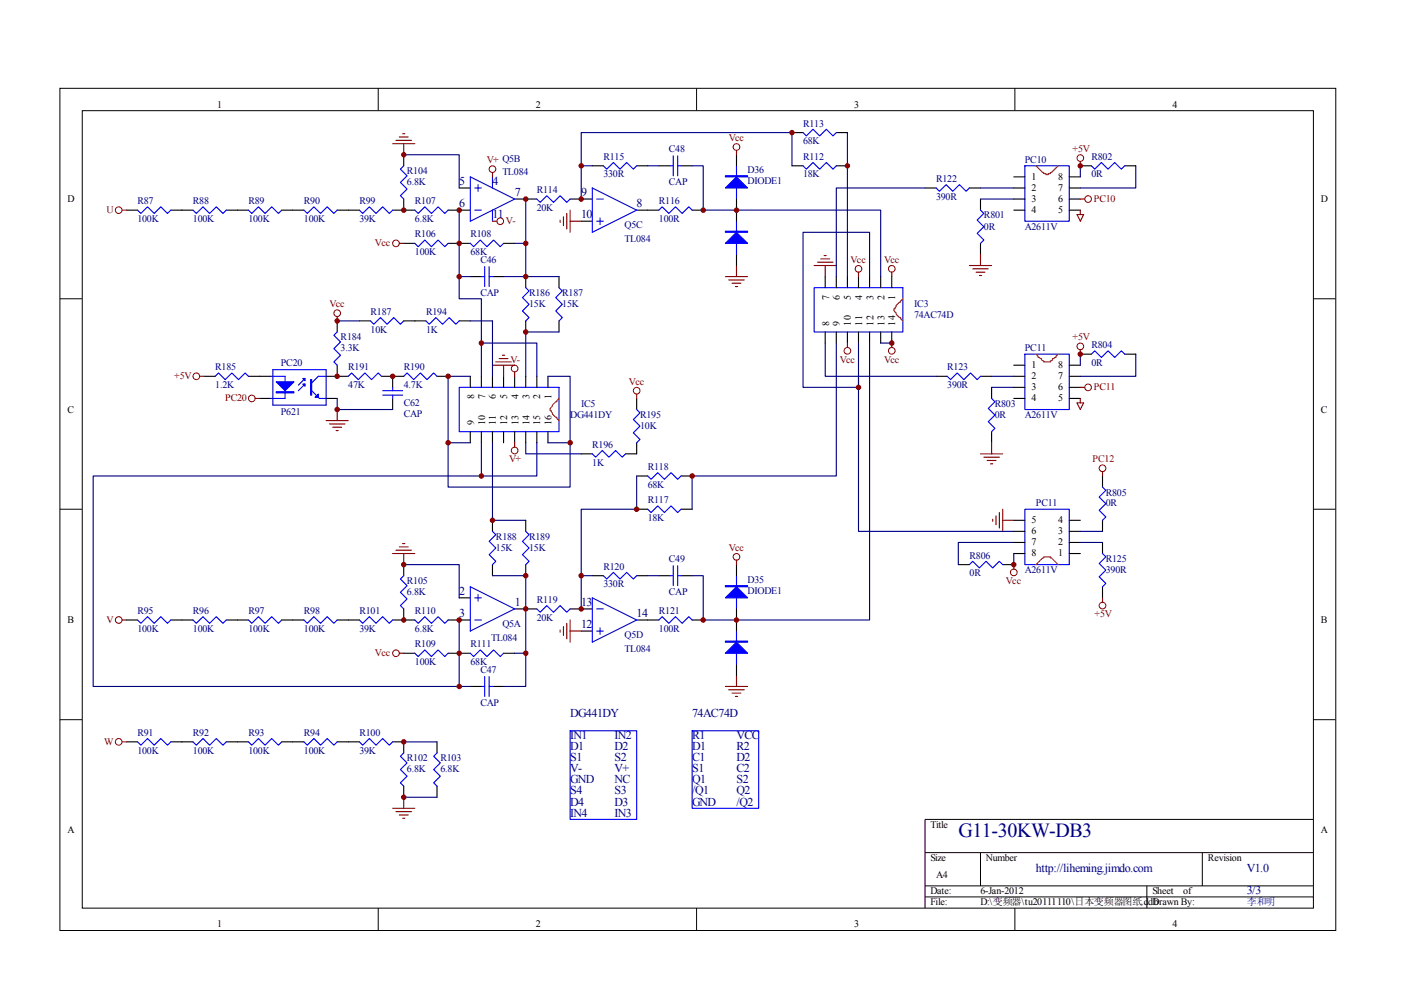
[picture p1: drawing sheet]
<svg xmlns="http://www.w3.org/2000/svg" width="297mm" height="210mm" viewBox="0 0 297 210" stroke-linecap="round" stroke-linejoin="round" font-family="sans-serif">
<g fill="none" stroke="#000" stroke-width=".21">
<path d="M12.7 18.7h270.5v178.6h-270.5zM80.2 18.7v4.7M147.7 18.7v4.7M215.2 18.7v4.7M17.4 23.5h261.1v169h-261.1zM12.7 63.3h4.7M278.4 63.3h4.7M12.7 108h4.7M278.4 108h4.7M12.7 152.6h4.7M278.4 152.6h4.7M278.4 173.7h-82.3v18.8"/>
<path d="M80.2 192.5v4.7M147.7 192.5v4.7M196.1 180.8h82.3M196.1 187.8h82.3M196.1 190.2h82.3M207.9 180.8v7M215.2 192.5v4.7M243.2 187.8v4.7M254.9 180.8v7"/>
</g>
<g fill="none" stroke="#000" stroke-width=".23">
<path d="M85.6 32.8v2.4M97.4 39.9h2.3M125.6 35.2h2.3M135 35.2h2.3M139.7 35.2h2.3M144.4 35.2h2.3M156.2 32.8v2.4M167.9 35.2h2.4M167.9 28.1h2.4M177.3 35.2h2.4M177.3 28.1h2.4M196.1 39.9h2.4"/>
<path d="M205.5 39.9h2.4M214.9 39.9h2.4M214.9 37.5h2.4M226.7 39.9h2.3M226.7 37.5h2.3M229 35.2h2.4M238.5 35.2h2.3M26.8 44.6h2.4M36.2 44.6h4.7M48 44.6h4.7M59.7 44.6h4.7M71.5 44.6h4.7"/>
<path d="M83.2 44.6h4.8M85.6 42.2v2.4M85.6 51.6h2.4M95 44.6h4.7M95 51.6h4.7M99.7 58.6h2.4M104.4 58.6h2.4M106.8 51.6h2.3M109.1 42.2h4.7M111.5 58.6v2.4M118.5 58.6v2.4M120.9 42.2h4.7"/>
<path d="M123.2 46.9h2.4M135 44.6h4.7M146.7 44.6h2.4M156.2 42.2v4.7M156.2 53.9v2.4M175 58.6v2.4M177.3 58.6v2.4M179.7 58.6v2.4M182 58.6v2.4M184.4 58.6v2.4M186.7 58.6v2.4M189.1 58.6v2.4"/>
<path d="M207.9 42.2v2.4M207.9 51.6v2.3M214.9 44.6h2.4M214.9 42.2h2.4M226.7 44.6h2.3M226.7 42.2h2.3M43.3 79.8h2.3M52.7 79.8h4.7M69.1 79.8h4.7M71.5 68v2.4M71.5 77.4v2.4M76.2 68h2.3"/>
<path d="M80.9 79.8h4.7M83.2 79.8v2.3M85.6 68h4.7M92.7 79.8h2.3M97.4 68h2.3M99.7 79.8v2.3M102.1 79.8v2.3M104.4 79.8v2.3M106.8 79.8v2.3M109.1 79.8v2.3M111.5 68v2.4M111.5 79.8v2.3"/>
<path d="M113.8 79.8v2.3M116.2 79.8v2.3M118.5 68v2.4M175 70.4v2.3M177.3 70.4v2.3M179.7 70.4v2.3M182 70.4v2.3M184.4 70.4v2.3M186.7 70.4v2.3M189.1 70.4v2.3M198.5 79.8h2.3M207.9 79.8h2.3"/>
<path d="M214.9 77.4h2.4M214.9 79.8h2.4M226.7 77.4h2.3M226.7 79.8h2.3M229 75.1h2.4M238.5 75.1h2.3M55 84.5h2.4M69.1 84.5h2.4M83.2 84.5v2.3M99.7 91.5v2.4M102.1 91.5v2.4M104.4 91.5v2.4"/>
<path d="M106.8 91.5v2.4M109.1 91.5v2.4M111.5 91.5v2.4M113.8 91.5v2.4M116.2 91.5v2.4M123.2 96.2h2.4M135 93.9v2.3h-2.4M135 84.5v2.3M210.2 82.1v2.4M210.2 91.5v2.4M214.9 82.1h2.4M214.9 84.5h2.4"/>
<path d="M226.7 82.1h2.3M226.7 84.5h2.3M85.6 119.7v2.4M104.4 110.3v2.4M104.4 119.7v2.4M111.5 110.3v2.4M111.5 119.7v2.4M135 100.9h2.3M135 108h2.3M144.4 100.9h2.3M144.4 108h2.3M156.2 119.7v2.4"/>
<path d="M203.2 119.7h2.3M212.6 119.7h2.3M214.9 117.4h2.4M214.9 115h2.4M214.9 112.7h2.4M214.9 110.3h2.4M226.7 117.4h2.3M226.7 115h2.3M226.7 112.7h2.3M226.7 110.3h2.3M233.8 100.9v2.4M233.8 110.3v2.4"/>
<path d="M233.8 115v2.4M26.8 131.5h2.4M36.2 131.5h4.7M48 131.5h4.7M59.7 131.5h4.7M71.5 131.5h4.7M83.2 131.5h4.8M85.6 129.1v2.4M85.6 138.5h2.4M95 131.5h4.7M95 138.5h4.7M97.4 126.8h2.3"/>
<path d="M106.8 138.5h2.3M109.1 129.1h4.7M120.9 129.1h4.7M123.2 133.8h2.4M125.6 122.1h2.3M135 131.5h4.7M135 122.1h2.3M139.7 122.1h2.3M144.4 122.1h2.3M146.7 131.5h2.4M156.2 129.1v4.7M233.8 124.4v2.4"/>
<path d="M26.8 157.3h2.4M36.2 157.3h4.7M48 157.3h4.7M59.7 157.3h4.7M71.5 157.3h4.7M83.2 157.3h2.4v2.3M92.7 157.3v2.3M99.7 145.5h2.4M104.4 145.5h2.4M156.2 140.9v2.3M85.6 166.7v2.3M92.7 166.7v2.3"/>
</g>
<g fill="none" stroke="#00f" stroke-width=".23">
<path d="M85.6 35.2l-.7 .7 1.4 1.4-1.4 1.4 1.4 1.4-1.4 1.4 .7 .7M99.7 37.5l9.4 4.7-9.4 4.7zM100.7 39.9h1.4M101.4 39.2v1.4M104.4 37.5v2.4M125.6 39.9l9.4 4.7-9.4 4.7zM127.9 35.2l.7 .7 1.4-1.4 1.5 1.4 1.4-1.4 1.4 1.4 .7-.7M142 35.2h.7M142.7 33v4.3M143.7 35.2h.7M143.7 33v4.3M156.2 35.2v7"/>
<path d="M170.3 28.1l.7 .7 1.4-1.4 1.4 1.4 1.4-1.4 1.4 1.4 .7-.7M170.3 35.2l.7 .7 1.4-1.4 1.4 1.4 1.4-1.4 1.4 1.4 .7-.7M198.5 39.9l.7 .7 1.4-1.4 1.4 1.4 1.4-1.4 1.4 1.4 .7-.7M217.3 35.2h9.4v11.7h-9.4zM231.4 35.2l.7 .7 1.4-1.4 1.4 1.4 1.4-1.4 1.4 1.4 .8-.7M29.2 44.6l.7 .7 1.4-1.4 1.4 1.4 1.4-1.4 1.4 1.4 .7-.7M40.9 44.6l.7 .7 1.4-1.4 1.4 1.4 1.5-1.4 1.4 1.4 .7-.7M52.7 44.6l.7 .7 1.4-1.4 1.4 1.4 1.4-1.4 1.4 1.4 .7-.7M64.4 44.6l.7 .7 1.5-1.4 1.4 1.4 1.4-1.4 1.4 1.4 .7-.7M76.2 44.6l.7 .7 1.4-1.4 1.4 1.4 1.4-1.4 1.4 1.4 .7-.7M88 44.6l.7 .7 1.4-1.4 1.4 1.4 1.4-1.4 1.4 1.4 .7-.7M88 51.6l.7 .7 1.4-1.4 1.4 1.4 1.4-1.4 1.4 1.4 .7-.7"/>
<path d="M99.7 51.6l.7 .7 1.4-1.4 1.4 1.4 1.4-1.4 1.5 1.4 .7-.7M100.7 44.6h1.4M102.1 58.6h.7M102.8 56.5v4.3M103.7 58.6h.7M103.7 56.5v4.3M104.4 44.6v2.3M113.8 42.2l.7 .7 1.4-1.4 1.4 1.4 1.5-1.4 1.4 1.4 .7-.7M126.5 42.2h1.4M126.5 46.9h1.4M127.2 46.2v1.4M139.7 44.6l.7-.7 1.4 1.4 1.4-1.4 1.4 1.4 1.4-1.4 .7 .7"/>
<path d="M156.2 46.9v7M207.9 44.6l.7 .7-1.4 1.4 1.4 1.4-1.4 1.4 1.4 1.4-.7 .7M45.6 79.8l.7-.7 1.4 1.4 1.4-1.4 1.5 1.4 1.4-1.4 .7 .7M57.4 79.8h3v4.7h-3M57.9 78.4h11.2v7.5h-11.2zM69.1 79.8h-1.6l-1.4 1.4M71.5 70.4l-.7 .7 1.4 1.4-1.4 1.4 1.4 1.4-1.4 1.4 .7 .7M73.8 79.8l.7-.7 1.5 1.4 1.4-1.4 1.4 1.4 1.4-1.4 .7 .7M78.5 68l.8 .7 1.4-1.4 1.4 1.4 1.4-1.4 1.4 1.4 .7-.7M85.6 79.8l.7-.7 1.4 1.4 1.4-1.4 1.4 1.4 1.4-1.4 .8 .7M90.3 68l.7 .7 1.4-1.4 1.4 1.4 1.4-1.4 1.5 1.4 .7-.7M111.5 61l.7 .7-1.4 1.4 1.4 1.4-1.4 1.4 1.4 1.4-.7 .7"/>
<path d="M118.5 61l.7 .7-1.4 1.4 1.4 1.4-1.4 1.4 1.4 1.4-.7 .7M172.6 61h18.8v9.4h-18.8zM200.8 79.8l.7 .7 1.4-1.4 1.5 1.4 1.4-1.4 1.4 1.4 .7-.7M217.3 75.1h9.4v11.7h-9.4zM231.4 75.1l.7-.7 1.4 1.4 1.4-1.4 1.4 1.4 1.4-1.4 .8 .7M64.7 81.4l-1.4 1.4M64.7 80.3l-1.4 1.4M66.1 82.8l1.6 1.7h1.4M81.1 82.8h4.3M81.1 83.8h4.3M83.2 82.1v.7M83.2 83.8v.7"/>
<path d="M97.4 82.1h21.1v9.4h-21.1zM125.6 96.2l.7 .7 1.4-1.4 1.4 1.4 1.4-1.4 1.4 1.4 .7-.7M135 86.8l.7 .7-1.4 1.4 1.4 1.5-1.4 1.4 1.4 1.4-.7 .7M210.2 84.5l.7 .7-1.4 1.4 1.4 1.4-1.4 1.4 1.4 1.4-.7 .7M104.4 112.7l.7 .7-1.4 1.4 1.4 1.4-1.4 1.4 1.4 1.4-.7 .7M111.5 112.7l.7 .7-1.4 1.4 1.4 1.4-1.4 1.4 1.4 1.4-.7 .7M137.3 100.9l.7 .7 1.5-1.4 1.4 1.4 1.4-1.4 1.4 1.4 .7-.7M137.3 108l.7 .7 1.5-1.4 1.4 1.4 1.4-1.4 1.4 1.4 .7-.7M142.7 119.9v4.3M143.7 119.9v4.3M205.5 119.7l.7-.7 1.5 1.4 1.4-1.4 1.4 1.4 1.4-1.4 .7 .7M217.3 108h9.4v11.7h-9.4z"/>
<path d="M233.8 117.4l.7 .7-1.5 1.4 1.5 1.4-1.5 1.4 1.5 1.4-.7 .7M233.8 103.3l.7 .7-1.5 1.4 1.5 1.4-1.5 1.4 1.5 1.4-.7 .7M29.2 131.5l.7 .7 1.4-1.4 1.4 1.4 1.4-1.4 1.4 1.4 .7-.7M40.9 131.5l.7 .7 1.4-1.4 1.4 1.4 1.5-1.4 1.4 1.4 .7-.7M52.7 131.5l.7 .7 1.4-1.4 1.4 1.4 1.4-1.4 1.4 1.4 .7-.7M64.4 131.5l.7 .7 1.5-1.4 1.4 1.4 1.4-1.4 1.4 1.4 .7-.7M76.2 131.5l.7 .7 1.4-1.4 1.4 1.4 1.4-1.4 1.4 1.4 .7-.7M85.6 122.1l-.7 .7 1.4 1.4-1.4 1.4 1.4 1.4-1.4 1.4 .7 .7M88 131.5l.7 .7 1.4-1.4 1.4 1.4 1.4-1.4 1.4 1.4 .7-.7M88 138.5l.7 .7 1.4-1.4 1.4 1.4 1.4-1.4 1.4 1.4 .7-.7M99.7 138.5l.7 .7 1.4-1.4 1.4 1.4 1.4-1.4 1.5 1.4 .7-.7M99.7 124.4l9.4 4.7-9.4 4.7z"/>
<path d="M100.7 131.5h1.4M100.7 126.8h1.4M101.4 126.1v1.4M113.8 129.1l.7 .7 1.4-1.4 1.4 1.4 1.5-1.4 1.4 1.4 .7-.7M125.6 126.8l9.4 4.7-9.4 4.7zM126.5 129.1h1.4M126.5 133.8h1.4M127.2 133.1v1.4M127.9 122.1l.7 .7 1.4-1.4 1.5 1.4 1.4-1.4 1.4 1.4 .7-.7M139.7 131.5l.7-.7 1.4 1.4 1.4-1.4 1.4 1.4 1.4-1.4 .7 .7M142 122.1h.7M143.7 122.1h.7"/>
<path d="M156.2 122.1v7M156.2 133.8v7.1M29.2 157.3l.7 .7 1.4-1.4 1.4 1.4 1.4-1.4 1.4 1.4 .7-.7M40.9 157.3l.7 .7 1.4-1.4 1.4 1.4 1.5-1.4 1.4 1.4 .7-.7M52.7 157.3l.7 .7 1.4-1.4 1.4 1.4 1.4-1.4 1.4 1.4 .7-.7M64.4 157.3l.7 .7 1.5-1.4 1.4 1.4 1.4-1.4 1.4 1.4 .7-.7M76.2 157.3l.7 .7 1.4-1.4 1.4 1.4 1.4-1.4 1.4 1.4 .7-.7M85.6 159.6l-.7 .7 1.4 1.5-1.4 1.4 1.4 1.4-1.4 1.4 .7 .7M92.7 159.6l-.8 .7 1.5 1.5-1.5 1.4 1.5 1.4-1.5 1.4 .8 .7M102.1 145.5h.7M102.8 143.4v4.3M103.7 143.4v4.3"/>
<path d="M103.7 145.5h.7M120.9 154.9h14.1v18.8h-14.1zM146.7 154.9h14.2v16.5h-14.2z"/>
</g>
<g fill="none" stroke="#800000" stroke-width=".21">
<circle cx="104.4" cy="35.9" r=".71"/>
<circle cx="156.1" cy="31.2" r=".71"/>
<circle cx="229" cy="33.5" r=".7"/>
<circle cx="25.2" cy="44.6" r=".71"/>
<circle cx="84" cy="51.6" r=".71"/>
<circle cx="106.1" cy="46.9" r=".71"/>
<circle cx="182" cy="57" r=".7"/>
<circle cx="189.1" cy="57" r=".7"/>
<circle cx="230.7" cy="42.2" r=".7"/>
<circle cx="41.6" cy="79.8" r=".71"/>
<circle cx="71.5" cy="66.4" r=".7"/>
<circle cx="109.1" cy="78.1" r=".71"/>
<circle cx="179.7" cy="74.4" r=".71"/>
<circle cx="189.1" cy="74.4" r=".7"/>
<circle cx="229" cy="73.4" r=".7"/>
<circle cx="53.4" cy="84.5" r=".7"/>
<circle cx="109.1" cy="95.5" r=".71"/>
<circle cx="135" cy="82.8" r=".71"/>
<circle cx="230.7" cy="82.1" r=".71"/>
<circle cx="233.8" cy="99.3" r=".71"/>
<circle cx="156.1" cy="118.1" r=".71"/>
<circle cx="25.2" cy="131.5" r=".71"/>
<circle cx="84" cy="138.5" r=".71"/>
<circle cx="214.9" cy="121.4" r=".71"/>
<circle cx="233.8" cy="128.4" r=".71"/>
<circle cx="25.2" cy="157.3" r=".71"/>
</g>
<g fill="none" stroke="#800000" stroke-width=".23">
<path d="M83.2 30.5h4.8M84 29.8h3.2M84.7 29h1.8M85.4 28.3h.4M85.6 30.5v2.3M104.4 36.6v.9M156.2 31.9v.9M229 34.2v1M25.9 44.6h.9M84.7 51.6h.9M104.4 46.9h1M118.8 46.7v.4"/>
<path d="M119.5 46v1.8M120.2 45.3v3.2M120.9 44.6v4.7M120.9 46.9h2.3M153.8 58.6h4.7M154.5 59.3h3.3M156.2 56.3v2.3M172.6 56.3h4.7M173.3 55.6h3.3M174 54.9h1.9M174.7 54.2h.5M175 56.3v2.3"/>
<path d="M182 57.7v.9M189.1 57.7v.9M205.5 56.3h4.7M206.2 57h3.3M206.9 57.7h1.9M207.7 58.4h.4M207.9 53.9v2.4M228.3 45.5h1.5l-.8 1.4zM229 44.6v.9M229 42.2h1M42.3 79.8h1M71.5 67.1v.9"/>
<path d="M104.4 77.4h4.7M105.1 76.7h3.3M105.8 76h1.9M106.5 75.3h.5M106.8 77.4v2.4M109.1 78.8v1M155.2 60.1h1.9M155.9 60.8h.5M179.7 72.7v1M189.1 72.7v1M229 74.1v1M54.1 84.5h.9"/>
<path d="M69.1 89.2h4.7M69.8 89.9h3.3M70.5 90.6h1.9M71.3 91.3h.4M71.5 86.8v2.4M109.1 93.9v.9M135 83.5v1M207.9 96.2h4.7M208.6 96.9h3.3M209.3 97.6h1.9M210 98.3h.5M210.2 93.9v2.3"/>
<path d="M228.3 85.4h1.5l-.8 1.4zM229 84.5v.9M229 82.1h1M233.8 100v.9M83.2 117.4h4.8M84 116.7h3.2M84.7 116h1.8M85.4 115.3h.4M85.6 117.4v2.3M156.2 118.8v.9M210.5 110.1v.5M211.2 109.4v1.9"/>
<path d="M211.9 108.7v3.3M212.6 108v4.7M212.6 110.3h2.3M214.9 119.7v1M25.9 131.5h.9M84.7 138.5h.9M118.8 133.6v.4M119.5 132.9v1.8M120.2 132.2v3.2M120.9 131.5v4.7M120.9 133.8h2.3M233.8 126.8v.9"/>
<path d="M25.9 157.3h.9M153.8 145.5h4.7M154.5 146.3h3.3M155.2 147h1.9M155.9 147.7h.5M156.2 143.2v2.3M83.2 171.4h4.8M84 172.1h3.2M84.7 172.8h1.8M85.4 173.5h.4M85.6 169v2.4"/>
</g>
<g fill="none" stroke="#000080" stroke-width=".23">
<path d="M85.6 32.8h11.8v7.1M123.2 35.2v-7.1h44.7v7.1M125.6 35.2h-2.4v7M137.3 35.2h2.4M146.7 35.2h2.4v9.4h37.6v14M179.7 28.1v30.5M196.1 39.9h-18.8v18.7M207.9 39.9h7M229 35.2v2.3M240.8 35.2v4.7h-11.8M97.4 44.6v14h2.3M97.4 58.6v4.7h4.7v9.4"/>
<path d="M109.1 51.6h2.4M111.5 42.2v16.4h-4.7M111.5 58.6h7M184.4 58.6v-9.3h-14.1v32.8h11.7v-9.4M207.9 42.2h7M71.5 68h4.7M99.7 79.8h-4.7v14.1h4.7M99.7 68h4.7v11.8M102.1 79.8v-7.1h11.7v7.1M116.2 79.8h4.7v14.1h-4.7M118.5 70.4h-7v9.4M175 72.7v7.1h23.5"/>
<path d="M177.3 72.7v28.2h-30.6v7.1M182 79.8v32.9h32.9M184.4 72.7v58.8h-35.3v-9.4h-2.4M186.7 72.7h2.4M210.2 79.8h4.7M229 75.1v2.3M240.8 75.1v4.7h-11.8M71.5 84.5v2.3h11.7M95 93.9v9.4h25.9v-9.4M102.1 93.9v7h11.7v-7M104.4 93.9v16.4h7.1M111.5 93.9v2.3h11.7"/>
<path d="M210.2 82.1h4.7M85.6 119.7h11.8v7.1M102.1 100.9h-82.3v44.6h77.6M135 100.9v7.1h-11.8v14.1M214.9 115h-11.7v4.7M214.9 117.4v2.3M229 112.7h4.8M229 115h4.8M97.4 131.5v14h2.3M104.4 122.1h7.1v23.4h-4.7M109.1 138.5h2.4M125.6 122.1h-2.4v7"/>
<path d="M137.3 122.1h2.4M85.6 157.3h7.1M85.6 169h7.1"/>
</g>
<path d="M219.6 35.2l1.5 1.4h.2v.2h.5v.2h.4v-.2h.5v-.2h.2l1.4-1.4M191.4 63.3l-.4 .5v.2h-.3l-.7 .8-.2 .7h-.3a.74 .74 0 0 0 .5 .9v.2l.7 .7h.3v.3l.4 .4M219.6 75.1l.5 .5v.2l.7 .2v.3l.5 .2v.2h1.4v-.2h.2l.3-.5 .7-.2v-.2l.4-.5M118.5 84.5l-.4 .5v.2h-.3l-.7 .7v.2a.75 .75 0 0 0-.5 1h.3l.2 .7 .7 .7h.3v.2l.4 .5M219.6 119.7l1.5-1.4h.2v-.2h1.4v.2h.2l1.4 1.4" fill="none" stroke="#f00" stroke-width=".23"/>
<g fill="#00f" stroke="#00f" stroke-width=".23">
<path d="M153.8 51.6l2.4-2.3 2.3 2.3z"/>
<path d="M153.8 39.9l2.4-2.4 2.3 2.4z"/>
<path d="M153.8 138.5l2.4-2.3 2.3 2.3z"/>
<path d="M153.8 126.8l2.4-2.4 2.3 2.4z"/>
<path d="M58.6 81h3.7l-1.9 1.8z"/>
<path d="M64.2 80.3h.5v.4z"/>
<path d="M64.2 81.4h.5v.5z"/>
<path d="M66.8 84.2l.7-.7v.7z"/>
<path d="M153.8 49h4.7v.3h-4.7z" fill-rule="evenodd"/>
<path d="M153.8 37.3h4.7v.2h-4.7z" fill-rule="evenodd"/>
<path d="M153.8 135.9h4.7v.3h-4.7z" fill-rule="evenodd"/>
<path d="M153.8 124.2h4.7v.2h-4.7z" fill-rule="evenodd"/>
<path d="M58.6 83.1h3.7v.2h-3.7z" fill-rule="evenodd"/>
<path d="M65.8 80.5h.3v3.3h-.3z" fill-rule="evenodd"/>
</g>
<g fill="#800000" stroke="#800000" stroke-width=".21">
<circle cx="85.6" cy="44.6" r=".47"/>
<circle cx="85.6" cy="32.8" r=".47"/>
<circle cx="97.4" cy="51.6" r=".47"/>
<circle cx="111.5" cy="58.6" r=".47"/>
<circle cx="111.5" cy="51.6" r=".47"/>
<circle cx="111.5" cy="70.4" r=".47"/>
<circle cx="123.2" cy="42.2" r=".47"/>
<circle cx="120.9" cy="93.9" r=".47"/>
<circle cx="95" cy="93.9" r=".47"/>
<circle cx="85.6" cy="131.5" r=".47"/>
<circle cx="85.6" cy="119.7" r=".47"/>
<circle cx="97.4" cy="138.5" r=".47"/>
<circle cx="111.5" cy="138.5" r=".47"/>
<circle cx="123.2" cy="129.1" r=".47"/>
<circle cx="97.4" cy="131.5" r=".47"/>
<circle cx="111.5" cy="122.1" r=".47"/>
<circle cx="111.5" cy="129.1" r=".47"/>
<circle cx="104.4" cy="110.3" r=".47"/>
<circle cx="229.1" cy="35.2" r=".47"/>
<circle cx="135" cy="108" r=".47"/>
<circle cx="123.2" cy="122.1" r=".47"/>
<circle cx="95" cy="79.8" r=".47"/>
<circle cx="71.5" cy="79.8" r=".47"/>
<circle cx="83.2" cy="79.8" r=".47"/>
<circle cx="71.5" cy="86.8" r=".47"/>
<circle cx="85.6" cy="157.3" r=".47"/>
<circle cx="85.6" cy="169" r=".47"/>
<circle cx="97.4" cy="44.6" r=".47"/>
<circle cx="111.5" cy="42.2" r=".47"/>
<circle cx="149.1" cy="44.6" r=".47"/>
<circle cx="156.1" cy="44.6" r=".47"/>
<circle cx="189.1" cy="72.7" r=".47"/>
<circle cx="229" cy="75.1" r=".47"/>
<circle cx="214.9" cy="119.7" r=".47"/>
<circle cx="179.7" cy="35.2" r=".47"/>
<circle cx="167.9" cy="28.1" r=".47"/>
<circle cx="123.2" cy="35.2" r=".47"/>
<circle cx="182" cy="82.1" r=".47"/>
<circle cx="149.1" cy="131.5" r=".47"/>
<circle cx="156.1" cy="131.5" r=".47"/>
<circle cx="146.7" cy="100.9" r=".47"/>
<circle cx="71.5" cy="68" r=".47"/>
<circle cx="102.1" cy="72.7" r=".47"/>
<circle cx="97.4" cy="58.6" r=".47"/>
<circle cx="97.4" cy="145.5" r=".47"/>
<circle cx="102.1" cy="100.9" r=".47"/>
</g>
<text font-size="4.2" fill="#000080" x="203.2" y="177.4">G11-30KW-DB3</text>
<g font-size="2.5" fill="#000080">
<text x="97.4" y="39.2">5</text>
<text x="104.4" y="39.2">4</text>
<text x="109.1" y="41.6">7</text>
<text x="123.2" y="41.6">9</text>
<text x="97.4" y="44">6</text>
<text x="104.4" y="46.3">11</text>
<text x="123.2" y="46.3">10</text>
<text x="135" y="44">8</text>
<text x="97.4" y="126.2">2</text>
<text x="97.4" y="130.8">3</text>
<text x="109.1" y="128.5">1</text>
<text x="123.2" y="128.5">13</text>
<text x="135" y="130.8">14</text>
<text x="123.2" y="133.2">12</text>
<text x="120.9" y="152">DG441DY</text>
<text x="146.7" y="152">74AC74D</text>
<text x="120.9" y="156.6">IN1</text>
<text x="120.9" y="159">D1</text>
<text x="120.9" y="161.4">S1</text>
<text x="130.3" y="156.6">IN2</text>
<text x="130.3" y="159">D2</text>
<text x="130.3" y="161.4">S2</text>
<text x="146.7" y="156.6">R1</text>
<text x="146.7" y="159">D1</text>
<text x="146.7" y="161.4">C1</text>
<text x="156.1" y="156.6">VCC</text>
<text x="156.1" y="159">R2</text>
<text x="156.1" y="161.4">D2</text>
<text x="120.9" y="163.8">V-</text>
<text x="120.9" y="166">GND</text>
<text x="130.3" y="163.8">V+</text>
<text x="130.3" y="166">NC</text>
<text x="146.7" y="163.8">S1</text>
<text x="146.7" y="166">Q1</text>
<text x="156.1" y="163.8">C2</text>
<text x="156.1" y="166">S2</text>
<text x="120.9" y="168.4">S4</text>
<text x="120.9" y="170.8">D4</text>
<text x="120.9" y="173.2">IN4</text>
<text x="130.3" y="168.4">S3</text>
<text x="130.3" y="170.8">D3</text>
<text x="130.3" y="173.2">IN3</text>
<text x="146.7" y="168.4">/Q1</text>
<text x="146.7" y="170.8">GND</text>
<text x="156.1" y="168.4">Q2</text>
<text x="156.1" y="170.8">/Q2</text>
<text x="219.6" y="184.8">http://liheming.jimdo.com</text>
<text x="264.3" y="184.8">V1.0</text>
<text x="264.3" y="189.6">3/3</text>
</g>
<g font-size="2.1">
<text x="46.1" y="22.9">1</text>
<text x="113.6" y="22.9">2</text>
<text x="181.1" y="22.9">3</text>
<text x="248.6" y="22.9">4</text>
<text x="218.7" y="38.1">1</text>
<text x="218.7" y="40.5">2</text>
<text x="224.4" y="40.5">7</text>
<text x="224.4" y="38.1">8</text>
<text x="14.3" y="42.8">D</text>
<text x="218.7" y="42.8">3</text>
<text x="218.7" y="45.1">4</text>
<text x="224.4" y="45.1">5</text>
<text x="224.4" y="42.8">6</text>
<text x="280.1" y="42.8">D</text>
<text x="175.8" y="63.6" transform="rotate(-90 175.8 63.6)">7</text>
<text x="178.1" y="63.6" transform="rotate(-90 178.1 63.6)">6</text>
<text x="180.4" y="63.6" transform="rotate(-90 180.4 63.6)">5</text>
<text x="182.8" y="63.6" transform="rotate(-90 182.8 63.6)">4</text>
<text x="185.2" y="63.6" transform="rotate(-90 185.2 63.6)">3</text>
<text x="187.5" y="63.6" transform="rotate(-90 187.5 63.6)">2</text>
<text x="189.8" y="63.6" transform="rotate(-90 189.8 63.6)">1</text>
<text x="175.8" y="69" transform="rotate(-90 175.8 69)">8</text>
<text x="178.1" y="69" transform="rotate(-90 178.1 69)">9</text>
<text x="180.4" y="69" transform="rotate(-90 180.4 69)">10</text>
<text x="182.8" y="69" transform="rotate(-90 182.8 69)">11</text>
<text x="185.2" y="69" transform="rotate(-90 185.2 69)">12</text>
<text x="187.5" y="69" transform="rotate(-90 187.5 69)">13</text>
<text x="189.8" y="69" transform="rotate(-90 189.8 69)">14</text>
<text x="218.7" y="78.1">1</text>
<text x="218.7" y="80.4">2</text>
<text x="218.7" y="82.7">3</text>
<text x="224.4" y="82.7">6</text>
<text x="224.4" y="80.4">7</text>
<text x="224.4" y="78.1">8</text>
<text x="14.3" y="87.5">C</text>
<text x="100.5" y="84.7" transform="rotate(-90 100.5 84.7)">8</text>
<text x="102.9" y="84.7" transform="rotate(-90 102.9 84.7)">7</text>
<text x="105.2" y="84.7" transform="rotate(-90 105.2 84.7)">6</text>
<text x="107.5" y="84.7" transform="rotate(-90 107.5 84.7)">5</text>
<text x="109.9" y="84.7" transform="rotate(-90 109.9 84.7)">4</text>
<text x="112.3" y="84.7" transform="rotate(-90 112.3 84.7)">3</text>
<text x="114.6" y="84.7" transform="rotate(-90 114.6 84.7)">2</text>
<text x="116.9" y="84.7" transform="rotate(-90 116.9 84.7)">1</text>
<text x="218.7" y="85.1">4</text>
<text x="224.4" y="85.1">5</text>
<text x="280.1" y="87.5">C</text>
<text x="100.5" y="90.1" transform="rotate(-90 100.5 90.1)">9</text>
<text x="102.9" y="90.1" transform="rotate(-90 102.9 90.1)">10</text>
<text x="105.2" y="90.1" transform="rotate(-90 105.2 90.1)">11</text>
<text x="107.5" y="90.1" transform="rotate(-90 107.5 90.1)">12</text>
<text x="109.9" y="90.1" transform="rotate(-90 109.9 90.1)">13</text>
<text x="112.3" y="90.1" transform="rotate(-90 112.3 90.1)">14</text>
<text x="114.6" y="90.1" transform="rotate(-90 114.6 90.1)">15</text>
<text x="116.9" y="90.1" transform="rotate(-90 116.9 90.1)">16</text>
<text x="218.7" y="110.9">5</text>
<text x="218.7" y="113.3">6</text>
<text x="224.4" y="113.3">3</text>
<text x="224.4" y="110.9">4</text>
<text x="218.7" y="115.6">7</text>
<text x="218.7" y="118">8</text>
<text x="224.4" y="118">1</text>
<text x="224.4" y="115.6">2</text>
<text x="14.3" y="132.1">B</text>
<text x="280.1" y="132.1">B</text>
<text x="14.3" y="176.7">A</text>
<text x="197.3" y="175.5">Title</text>
<text x="280.1" y="176.7">A</text>
<text x="197.3" y="182.6">Size</text>
<text x="209" y="182.6">Number</text>
<text x="256.1" y="182.6">Revision</text>
<text x="197.3" y="189.6">Date:</text>
<text x="197.3" y="192">File:</text>
<text x="198.5" y="186.1">A4</text>
<text x="207.9" y="189.6">6-Jan-2012</text>
<text x="207.9" y="192">D:\变频器\tu20111110\日本变频器图纸.ddb</text>
<text x="244.3" y="189.6">Sheet</text>
<text x="244.3" y="192">Drawn By:</text>
<text x="250.9" y="189.6">of</text>
<text x="46.1" y="196.6">1</text>
<text x="113.6" y="196.6">2</text>
<text x="181.1" y="196.6">3</text>
<text x="248.6" y="196.6">4</text>
</g>
<g font-size="2.1" fill="#800000">
<text x="154.5" y="29.9">Vcc</text>
<text x="103.2" y="34.6">V+ Q5B</text>
<text x="227.4" y="32.3">+5V</text>
<text x="22.6" y="45.1">U</text>
<text x="107.3" y="47.5">V-</text>
<text x="231.9" y="42.8">PC10</text>
<text x="79.5" y="52.2">Vcc</text>
<text x="180.3" y="55.7">Vcc</text>
<text x="187.5" y="55.7">Vcc</text>
<text x="69.8" y="65.1">Vcc</text>
<text x="108.2" y="76.9">V-</text>
<text x="178.1" y="76.9">Vcc</text>
<text x="187.5" y="76.9">Vcc</text>
<text x="227.4" y="72.2">+5V</text>
<text x="36.9" y="80.4">+5V</text>
<text x="133.3" y="81.5">Vcc</text>
<text x="231.9" y="82.7">PC11</text>
<text x="47.8" y="85.1">PC20</text>
<text x="107.9" y="98">V+</text>
<text x="231.6" y="98">PC12</text>
<text x="154.5" y="116.8">Vcc</text>
<text x="213.3" y="123.9">Vcc</text>
<text x="232.1" y="130.9">+5V</text>
<text x="22.6" y="132.1">V</text>
<text x="79.5" y="139.1">Vcc</text>
<text x="22.1" y="157.9">W</text>
</g>
<g font-size="2.1" fill="#000080">
<text x="170.3" y="26.9">R113</text>
<text x="127.9" y="33.9">R115</text>
<text x="141.8" y="32.3">C48</text>
<text x="170.3" y="30.6">68K</text>
<text x="170.3" y="33.9">R112</text>
<text x="217.3" y="34.6">PC10</text>
<text x="231.4" y="33.9">R802</text>
<text x="86.3" y="36.9">R104</text>
<text x="86.3" y="39.3">6.8K</text>
<text x="106.5" y="37.2">TL084</text>
<text x="113.8" y="40.9">R114</text>
<text x="127.9" y="37.6">330R</text>
<text x="141.8" y="39.3">CAP</text>
<text x="158.5" y="36.7">D36</text>
<text x="158.5" y="39">DIODE1</text>
<text x="170.3" y="37.6">18K</text>
<text x="198.5" y="38.6">R122</text>
<text x="231.4" y="37.6">0R</text>
<text x="29.1" y="43.3">R87</text>
<text x="29.1" y="47">100K</text>
<text x="40.9" y="43.3">R88</text>
<text x="40.9" y="47">100K</text>
<text x="52.7" y="43.3">R89</text>
<text x="52.7" y="47">100K</text>
<text x="64.4" y="43.3">R90</text>
<text x="64.4" y="47">100K</text>
<text x="76.2" y="43.3">R99</text>
<text x="76.2" y="47">39K</text>
<text x="88" y="43.3">R107</text>
<text x="88" y="47">6.8K</text>
<text x="113.8" y="44.7">20K</text>
<text x="139.7" y="43.3">R116</text>
<text x="139.7" y="47">100R</text>
<text x="198.5" y="42.3">390R</text>
<text x="208.6" y="46.3">R801</text>
<text x="88" y="50.3">R106</text>
<text x="99.7" y="50.3">R108</text>
<text x="132.4" y="48.4">Q5C</text>
<text x="132.4" y="51.2">TL084</text>
<text x="208.6" y="48.7">0R</text>
<text x="217.3" y="48.7">A2611V</text>
<text x="88" y="54.1">100K</text>
<text x="99.7" y="54.1">68K</text>
<text x="101.9" y="55.7">C46</text>
<text x="101.9" y="62.8">CAP</text>
<text x="112.2" y="62.8">R186</text>
<text x="112.2" y="65.1">15K</text>
<text x="119.2" y="62.8">R187</text>
<text x="119.2" y="65.1">15K</text>
<text x="193.8" y="65.1">IC3</text>
<text x="78.6" y="66.7">R187</text>
<text x="78.6" y="70.5">10K</text>
<text x="90.3" y="66.7">R194</text>
<text x="90.3" y="70.5">1K</text>
<text x="193.8" y="67.5">74AC74D</text>
<text x="59.5" y="77.6">PC20</text>
<text x="72.2" y="72.2">R184</text>
<text x="72.2" y="74.5">3.3K</text>
<text x="217.3" y="74.5">PC11</text>
<text x="231.4" y="73.8">R804</text>
<text x="231.4" y="77.6">0R</text>
<text x="45.6" y="78.5">R185</text>
<text x="45.6" y="82.3">1.2K</text>
<text x="73.8" y="78.5">R191</text>
<text x="73.8" y="82.3">47K</text>
<text x="85.6" y="78.5">R190</text>
<text x="85.6" y="82.3">4.7K</text>
<text x="200.8" y="78.5">R123</text>
<text x="200.8" y="82.3">390R</text>
<text x="59.5" y="87.9">P621</text>
<text x="85.6" y="86">C62</text>
<text x="85.6" y="88.4">CAP</text>
<text x="120.9" y="88.6">DG441DY</text>
<text x="123.2" y="86.3">IC5</text>
<text x="135.7" y="88.6">R195</text>
<text x="210.9" y="86.3">R803</text>
<text x="210.9" y="88.6">0R</text>
<text x="217.3" y="88.6">A2611V</text>
<text x="125.6" y="94.9">R196</text>
<text x="135.7" y="90.9">10K</text>
<text x="125.6" y="98.7">1K</text>
<text x="137.3" y="99.7">R118</text>
<text x="137.3" y="103.4">68K</text>
<text x="137.3" y="106.7">R117</text>
<text x="219.6" y="107.4">PC11</text>
<text x="234.4" y="105.1">R805</text>
<text x="234.4" y="107.4">0R</text>
<text x="137.3" y="110.4">18K</text>
<text x="105.2" y="114.5">R188</text>
<text x="105.2" y="116.8">15K</text>
<text x="112.2" y="114.5">R189</text>
<text x="112.2" y="116.8">15K</text>
<text x="141.8" y="119.1">C49</text>
<text x="205.6" y="118.5">R806</text>
<text x="234.4" y="119.1">R125</text>
<text x="86.3" y="123.9">R105</text>
<text x="127.9" y="120.7">R120</text>
<text x="127.9" y="124.6">330R</text>
<text x="158.5" y="123.6">D35</text>
<text x="158.5" y="125.9">DIODE1</text>
<text x="205.6" y="122.2">0R</text>
<text x="217.3" y="121.5">A2611V</text>
<text x="234.4" y="121.5">390R</text>
<text x="29.1" y="130.1">R95</text>
<text x="40.9" y="130.1">R96</text>
<text x="52.7" y="130.1">R97</text>
<text x="64.4" y="130.1">R98</text>
<text x="76.2" y="130.1">R101</text>
<text x="86.3" y="126.2">6.8K</text>
<text x="88" y="130.1">R110</text>
<text x="113.8" y="127.9">R119</text>
<text x="113.8" y="131.6">20K</text>
<text x="139.7" y="130.1">R121</text>
<text x="141.8" y="126.2">CAP</text>
<text x="29.1" y="134">100K</text>
<text x="40.9" y="134">100K</text>
<text x="52.7" y="134">100K</text>
<text x="64.4" y="134">100K</text>
<text x="76.2" y="134">39K</text>
<text x="88" y="134">6.8K</text>
<text x="88" y="137.3">R109</text>
<text x="99.7" y="137.3">R111</text>
<text x="104.1" y="135.8">TL084</text>
<text x="106.5" y="133">Q5A</text>
<text x="132.4" y="135.3">Q5D</text>
<text x="139.7" y="134">100R</text>
<text x="88" y="141">100K</text>
<text x="99.7" y="141">68K</text>
<text x="101.9" y="142.6">C47</text>
<text x="132.4" y="138.2">TL084</text>
<text x="101.9" y="149.7">CAP</text>
<text x="29.1" y="156.1">R91</text>
<text x="29.1" y="159.8">100K</text>
<text x="40.9" y="156.1">R92</text>
<text x="40.9" y="159.8">100K</text>
<text x="52.7" y="156.1">R93</text>
<text x="52.7" y="159.8">100K</text>
<text x="64.4" y="156.1">R94</text>
<text x="64.4" y="159.8">100K</text>
<text x="76.2" y="156.1">R100</text>
<text x="76.2" y="159.8">39K</text>
<text x="86.3" y="161.4">R102</text>
<text x="93.4" y="161.4">R103</text>
<text x="86.3" y="163.8">6.8K</text>
<text x="93.4" y="163.8">6.8K</text>
<text x="264.3" y="192">李和明</text>
</g>
</svg>
